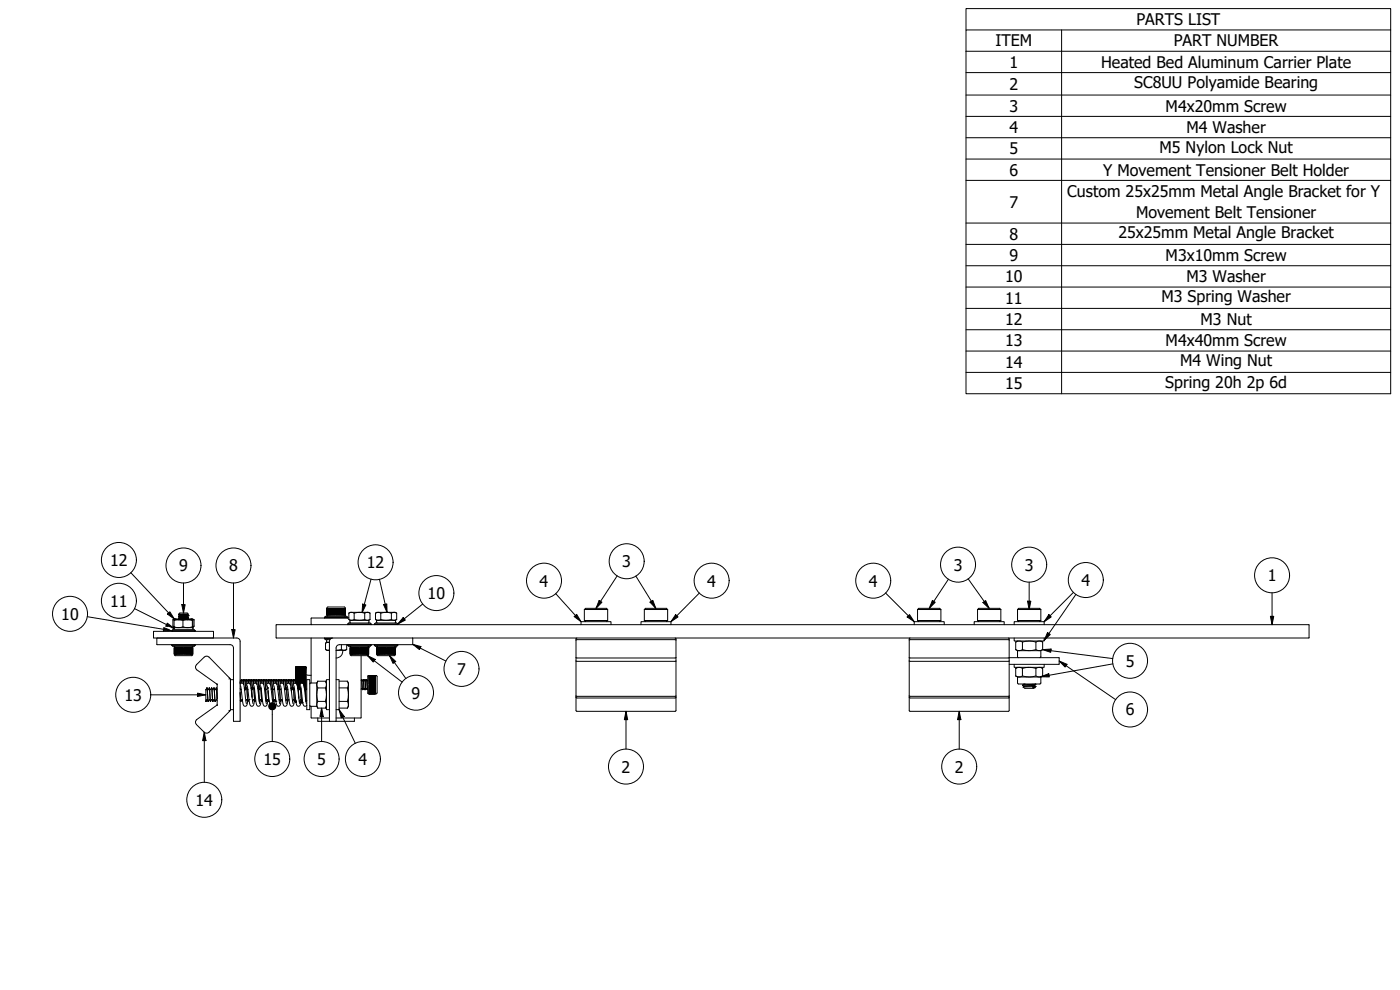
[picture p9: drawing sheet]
<svg xmlns="http://www.w3.org/2000/svg" width="420mm" height="297mm" viewBox="0 0 420 297" stroke-linecap="round" stroke-linejoin="round" font-family="sans-serif">
<!-- layer: Visible (ISO) -->
<g fill="none" stroke="#000" stroke-width=".3">
<path d="M51.6 193.6h7M51.6 193.5h7M51.6 193.6l.3 .3h6.4l.3-.3M51.6 189.2v.2M51.6 193.5v.1M51.6 189.2h7M51.6 189.4h7M51.6 189.2l.3-.3h6.4l.3 .3M51.6 189.4h.1M51.6 193.4v.1M51.9 187.9l.3 .1M51.9 186v1.9"/>
<path d="M51.9 187.9l.3 .2M52.2 188.5v.4M52.2 188.1l.1 .2M52.2 188.1a3.7 3.7 0 0 0 2.7 0M52.2 186.2v1.9M52.3 188.2l-.1 .3M52.3 185.9l-.1 .3M52.3 188.3h.1M52.3 196.2l.3 .5h4.9l.3-.5M52.3 188.3h5.5M52.3 185.9h4M52.3 185.9h.1"/>
<path d="M52.3 194.3v1.9zM52.3 194.3l.1 1.9zM52.4 194.3v1.9zM52.4 188.3l-.2 .2M52.4 194.3l.1 1.9zM52.5 194.3v1.9zM52.5 193.9l-.2 .2v2.1M52.6 194.3v1.9zM52.6 194.3l.1 1.9zM52.7 194.3v1.9M52.7 194.3l.1 1.9zM52.8 194.3v1.9"/>
<path d="M52.8 194.3l.1 1.9zM52.9 194.3v1.9M52.9 194.3l.1 1.9zM53 194.3v1.9M53 194.3l.1 1.9zM53.1 194.3v1.9M53.1 194.3l.1 1.9zM53.2 194.3v1.9M53.3 194.3l.1 1.9zM53.3 194.3v1.9M53.4 185.9l-.7-.2-.8 .3M53.4 194.3l.1 1.9z"/>
<path d="M53.4 194.3v1.9M53.6 194.3v1.9zM53.6 185.9l-1.4 .3M53.6 185.9l1.3 .3M53.6 194.3v1.9M53.6 185.9h.1M53.6 185.4v.1M53.7 194.3l.1 1.9zM53.7 194.3v1.9M53.8 185.9h.1M53.8 184.3l-.2 .1M53.9 194.3v1.9z"/>
<path d="M53.9 194.3v1.9M53.9 184.7v.1M53.9 185.2v.1M53.9 185.7v.1M53.9 185.7h-1.6l-.4 .3M53.9 184.7l-.3 .2M53.9 185.8l-.3 .1M54 183.9h2.2l.3 .4h-2.9zM54 185.7h.1M54 194.3l.1 1.9zM54 194.3v1.9M54.2 194.3l.1 1.9z"/>
<path d="M54.2 194.3v1.9M54.3 194.3l.1 1.9zM54.4 194.3v1.9M54.5 194.3l.1 1.9zM54.5 194.3v1.9M54.7 194.3l.1 1.9zM54.7 194.3v1.9M54.8 194.3l.1 1.9zM54.8 194.3v1.9M54.9 188.1a4.2 4.2 0 0 0 2.8 0M54.9 186.2v1.9M55 194.3l.1 1.9z"/>
<path d="M55.2 194.3l.1 1.9zM55.3 184.3l-1.7 .2M55.3 194.3v1.9M55.4 194.3l.1 1.9zM55.5 194.3v1.9M55.5 194.3l.1 1.9zM55.6 194.3v1.9M55.7 185.8h.1M55.7 194.3l.1 1.9zM55.8 194.3v1.9M55.9 194.3l.1 1.9zM55.9 194.3v1.9"/>
<path d="M56 185.8h.1M56 194.3l.1 1.9zM56.1 194.3v1.9M56.2 194.3l.1 1.9zM56.2 184.4l-2.3 .3M56.2 185.4l-2.3 .3M56.2 184.9l-2.3 .3M56.2 185.9h.1M56.2 184.3l-2.6 .2 .3 .2M56.2 184.5h.1M56.2 185.4l-2.3 .4M56.2 185l-2.3 .3"/>
<path d="M56.2 184.5l-2.3 .2M56.2 184.4v.1M56.2 184.9v.1M56.2 184.5l.3 .2M56.2 185l.3 .2M56.2 185.5l.3 .2M56.3 194.3v1.9M56.3 185.9h.2M56.3 185.9l1.4 .3 .1-.3M56.3 185.9l-1.4 .3M56.3 185.9h1.5M56.4 194.3v1.9z"/>
<path d="M56.4 194.3v1.9M56.5 184.3l-.3 .1M56.5 194.3l.1 1.9zM56.5 185.7l-.3 .2M56.5 184.7h.1M56.5 185.2h.1M56.5 185.7h.1M56.5 184.7l-.3 .2M56.5 185.2l-.3 .2M56.5 185.7l-2.5 .2M56.5 185.2l-2.9 .3 .3 .2M56.5 184.7l-2.9 .3 .3 .2"/>
<path d="M56.5 184.7l-2.9 .3M56.5 185.2l-2.9 .2 .3-.1M56.5 185.7l-2.9 .2M56.5 185.7h1.3l.4 .3M56.6 194.3v1.9M56.6 194.3l.1 1.9zM56.7 194.3v1.9M56.7 185.9l.8-.2 .7 .3M56.8 194.3l.1 1.9zM56.8 194.3v1.9M56.9 194.3l.1 1.9zM57 194.3v1.9"/>
<path d="M57 194.3l.1 1.9zM57.1 194.3v1.9M57.2 194.3v1.9zM57.2 194.3v1.9M57.3 194.3v1.9zM57.3 194.3v1.9M57.4 194.3v1.9zM57.4 194.3v1.9M57.5 194.3v1.9zM57.5 194.3v1.9M57.5 194.3l.1 1.9zM57.6 194.3v1.9z"/>
<path d="M57.6 193.9l.2 .4M57.7 194.3v1.9zM57.7 188.3l.2 .2M57.7 188.1l.1 .2 .1-.2M57.7 186.2v1.9M57.8 194.3v1.9zM57.8 194.3v1.9M57.8 185.9l.1 2.2M57.8 194.3h.1M57.8 185.9h.1M57.8 188.3h.1M57.9 188.2v.7"/>
<path d="M58.2 186v1.9M58.2 187.9l-.3 .1M58.2 187.9l-.3 .2M58.5 193.4l.1 .1M58.6 189.2v.2M58.6 193.5v.1M58.6 189.4h-.1M64 191.4v-2l-17.9 .1 .1 1.9h24.9a1 1 0 0 1 1 1l-.1 24-1.9-.1v-21.9a1 1 0 0 0-1-1h-21.9v-2M82.9 187.5v3.8M82.9 187.5h310l-.1 3.9-309.9-.1M93.4 191.4v13.5M93.4 187.3l.1 .1"/>
<path d="M97.4 185.2h7M97.4 185.2l.3-.3h6.4l.3 .3M97.4 185.2v.2M97.4 185.4h.1M97.4 191.6h1.9M97.4 191.5h2.2M97.4 191.4l.3 .5h1.3M97.7 194.9l1.2 .2M97.7 194.9l.4 .2h.8M97.7 193v1.9M98.1 182.6v2.1l.2 .2M98.1 182.6l.3-.5h4.9l.3 .5"/>
<path d="M98.1 182.6v1.9zM98.2 182.6v1.9zM98.2 191.9l-.2 .2 .2 .6M98.2 182.6l.1 1.9zM98.3 182.6v1.9zM98.4 182.6v1.9zM98.4 182.6l.1 1.9zM98.5 182.6v1.9M98.5 182.6l.1 1.9zM98.6 182.6v1.9M98.6 182.6l.1 1.9zM98.7 182.6v1.9"/>
<path d="M98.7 182.6l.1 1.9zM98.8 182.6v1.9M98.8 182.6l.1 1.9zM98.9 192.8l-1.2 .2M98.9 182.6v1.9M98.9 192.7h-.8l-.4 .3M98.9 182.6l.1 1.9zM99 182.6v1.9M99.1 182.6l.1 1.9zM99.1 182.6v1.9M99.2 182.6l.1 1.9zM99.2 182.6v1.9"/>
<path d="M99.4 182.6v1.9zM99.4 182.6v1.9M99.5 182.6l.1 1.9zM99.5 182.6v1.9M99.7 182.6v1.9zM99.7 182.6v1.9M99.8 182.6l.1 1.9zM99.8 182.6v1.9M99.9 191.4a1 1 0 0 0-1 1l.1 24M100 182.6l.1 1.9zM100 182.6v1.9M100.1 182.6l.1 1.9z"/>
<path d="M100.2 182.6v1.9M100.3 182.6l.1 1.9zM100.3 182.6v1.9M100.5 182.6l.1 1.9zM100.5 182.6v1.9M100.6 182.6l.1 1.9zM100.7 182.6v1.9M100.8 182.6l.1 1.9zM101 182.6l.1 1.9zM101.1 182.6v1.9M101.2 182.6l.1 1.9zM101.3 182.6v1.9"/>
<path d="M101.3 182.6l.1 1.9zM101.4 182.6v1.9M101.5 182.6l.1 1.9zM101.6 182.6v1.9M101.7 182.6l.1 1.9zM101.8 182.6v1.9M101.8 182.6l.1 1.9zM101.9 182.6v1.9M102 182.6l.1 1.9zM102.1 182.6v1.9M102.2 182.6v1.9zM102.2 182.6v1.9"/>
<path d="M102.3 182.6l.1 1.9zM102.4 182.6v1.9M102.4 182.6l.1 1.9zM102.5 194.9a1.39 1.39 0 0 0 1.5 0M102.5 194.9l-1.6 .2h2.7l.4-.2M102.5 193.4v1.5M102.5 182.6v1.9M102.6 182.6l.1 1.9zM102.6 182.6v1.9M102.7 182.6l.1 1.9zM102.8 182.6v1.9M102.8 182.6l.1 1.9z"/>
<path d="M102.8 195.1a2 2 0 0 1-1.9 2.3M102.9 182.6v1.9M103 182.6v1.9zM103 182.6v1.9M103.1 182.6v1.9zM103.1 182.6v1.9M103.2 182.6v1.9zM103.2 182.6v1.9M103.3 182.6v1.9zM103.3 182.6v1.9M103.3 182.6l.1 1.9zM103.4 182.6v1.9z"/>
<path d="M103.5 182.6v1.9zM103.6 182.6v1.9zM103.6 182.6v2.1l-.2 .2M104 193.4v1.5M104.4 185.2l-.1 .2M104.4 187.2v.2M104.4 193.5v.1M104.4 193.6h7M104.4 193.5h7M104.4 193.6l.3 .3h6.4l.3-.3M104.4 187.2h7M104.4 187.4h7"/>
<path d="M104.4 187.2l.3-.3h6.4l.3 .3M104.4 187.4h.1M104.4 193.4v.1M104.7 185.4h-11.2l-.1 2M104.7 185.9l.8 .2M104.7 184a1.42 1.42 0 0 1 1.6 0M104.7 184v1.9M105.1 196.2l.3 .5h4.9l.3-.5M105.1 194.3v1.9zM105.2 194.3v1.9zM105.2 186.1l-.2 .2 .2 .6M105.2 194.3l.1 1.9z"/>
<path d="M105.3 194.3v1.9zM105.3 193.9l-.2 .2v2.1M105.4 194.3v1.9zM105.4 194.3l.1 1.9zM105.5 194.3v1.9M105.5 194.3l.1 1.9zM105.6 194.3v1.9M105.6 194.3l.1 1.9zM105.7 194.3v1.9M105.7 194.3l.1 1.9zM105.8 194.3v1.9M105.8 194.3l.1 1.9z"/>
<path d="M105.9 194.3v1.9M105.9 194.3l.1 1.9zM106 194.3v1.9M106.1 194.3l.1 1.9zM106.1 194.3v1.9M106.2 194.3l.1 1.9zM106.2 194.3v1.9M106.3 185.9l-.8 .2M106.3 184a5.3 5.3 0 0 1 3.2 0M106.3 185.9a5.3 5.3 0 0 0 3.2 0M106.3 184v1.9M106.4 194.3v1.9z"/>
<path d="M106.4 194.3v1.9M106.5 194.3l.1 1.9zM106.5 194.3v1.9M106.7 194.3v1.9zM106.7 194.3v1.9M106.8 194.3l.1 1.9zM106.8 194.3v1.9M107 194.3l.1 1.9zM107 194.3v1.9M107.1 194.3l.1 1.9zM107.2 194.3v1.9M107.3 194.3l.1 1.9z"/>
<path d="M107.3 194.3v1.9M107.5 194.3l.1 1.9zM107.5 194.3v1.9M107.6 194.3l.1 1.9zM107.6 194.3v1.9M107.8 194.3l.1 1.9zM108 194.3l.1 1.9zM108.1 194.3v1.9M108.2 194.3l.1 1.9zM108.3 194.3v1.9M108.3 194.3l.1 1.9zM108.4 196.7v18.6l-7.5 .1"/>
<path d="M108.4 194.3v1.9M108.5 194.3l.1 1.9zM108.6 194.3v1.9M108.7 194.3l.1 1.9zM108.7 194.3v1.9M108.8 194.3l.1 1.9zM108.9 194.3v1.9M109 194.3l.1 1.9zM109.1 194.3v1.9M109.2 194.3v1.9zM109.2 194.3v1.9M109.3 194.3l.1 1.9z"/>
<path d="M109.4 194.3v1.9M109.4 194.3l.1 1.9zM109.5 185.9a1.42 1.42 0 0 0 1.5 0M109.5 184v1.9M109.5 194.3v1.9M109.6 194.3l.1 1.9zM109.6 194.3v1.9M109.7 194.3l.1 1.9zM109.8 194.3v1.9M109.8 194.3l.1 1.9zM109.9 194.3v1.9M110 194.3v1.9z"/>
<path d="M110 194.3v1.9M110.1 194.3v1.9zM110.1 194.3v1.9M110.2 194.3v1.9zM110.2 194.3v1.9M110.3 183.7l.7 .3M110.3 183.7l-.8 .3M110.3 183.7h-5.2l-.4 .3M110.3 194.3v1.9zM110.3 194.3v1.9M110.3 194.3l.1 1.9zM110.4 194.3v1.9z"/>
<path d="M110.4 193.9l.2 .4M110.5 194.3v1.9zM110.5 186.1l.2 .6-.2 .2M110.6 194.3v1.9zM110.6 194.3h.1M110.6 194.3v1.9M111 185.9l-.4 .2h-5.1M111 184v1.9M111.3 193.4l.1 .1M111.4 187.2v.2M111.4 193.5v.1M111.4 187.4h-.1"/>
<path d="M112.4 193.6h7M112.4 193.5h7M112.4 193.6l.3 .3h6.4l.3-.3M112.4 187.2v.2M112.4 193.5v.1M112.4 187.2h7M112.4 187.4h7M112.4 187.2l.3-.3h6.4l.3 .3M112.4 187.4h.1M112.4 193.4v.1M112.7 185.9l.8 .2M112.7 184a1.42 1.42 0 0 1 1.6 0"/>
<path d="M112.7 184v1.9M113.1 196.2l.3 .5h4.9l.3-.5M113.1 194.3v1.9zM113.2 194.3v1.9zM113.2 186.1l-.2 .2 .2 .6M113.2 194.3l.1 1.9zM113.3 194.3v1.9zM113.3 193.9l-.2 .2v2.1M113.4 194.3v1.9zM113.4 194.3l.1 1.9zM113.5 194.3v1.9M113.5 194.3l.1 1.9z"/>
<path d="M113.6 194.3v1.9M113.6 194.3l.1 1.9zM113.7 194.3v1.9M113.7 194.3l.1 1.9zM113.8 194.3v1.9M113.8 194.3l.1 1.9zM113.9 194.3v1.9M114 194.3v1.9zM114 194.3v1.9M114.1 194.3l.1 1.9zM114.1 194.3v1.9M114.2 194.3l.1 1.9z"/>
<path d="M114.2 194.3v1.9M114.3 185.9l-.8 .2M114.3 184a5.3 5.3 0 0 1 3.2 0M114.3 185.9a5.3 5.3 0 0 0 3.2 0M114.3 184v1.9M114.4 194.3v1.9zM114.4 194.3v1.9M114.5 194.3l.1 1.9zM114.5 194.3v1.9M114.7 194.3v1.9zM114.7 194.3v1.9M114.8 194.3l.1 1.9z"/>
<path d="M114.8 194.3v1.9M115 194.3l.1 1.9zM115 194.3v1.9M115.1 194.3l.1 1.9zM115.2 194.3v1.9M115.3 194.3l.1 1.9zM115.3 194.3v1.9M115.5 194.3l.1 1.9zM115.5 194.3v1.9M115.6 194.3l.1 1.9zM115.6 194.3v1.9M115.8 194.3l.1 1.9z"/>
<path d="M116 194.3l.1 1.9zM116.1 194.3v1.9M116.2 194.3l.1 1.9zM116.3 194.3v1.9M116.3 194.3l.1 1.9zM116.4 194.3v1.9M116.5 194.3l.1 1.9zM116.6 194.3v1.9M116.7 194.3l.1 1.9zM116.8 194.3v1.9M116.8 194.3l.1 1.9zM116.9 194.3v1.9"/>
<path d="M117 194.3l.1 1.9zM117.1 194.3v1.9M117.2 194.3v1.9zM117.2 194.3v1.9M117.3 194.3l.1 1.9zM117.4 194.3v1.9M117.4 194.3l.1 1.9zM117.5 185.9a1.42 1.42 0 0 0 1.5 0M117.5 184v1.9M117.5 194.3v1.9M117.6 194.3l.1 1.9zM117.6 194.3v1.9"/>
<path d="M117.7 194.3l.1 1.9zM117.8 194.3v1.9M117.8 194.3l.1 1.9zM117.9 194.3v1.9M118 194.3v1.9zM118 194.3v1.9M118.1 194.3v1.9zM118.1 194.3v1.9M118.2 194.3v1.9zM118.2 194.3v1.9M118.3 194.3v1.9zM118.3 183.7l.7 .3"/>
<path d="M118.3 183.7l-.8 .3M118.3 183.7h-5.2l-.4 .3M118.3 194.3v1.9M118.3 194.3l.1 1.9zM118.4 194.3v1.9zM118.4 193.9l.2 .4M118.5 194.3v1.9zM118.5 186.1l.2 .6-.2 .2M118.6 194.3v1.9zM118.6 194.3h.1M118.6 194.3v1.9M119 185.9l-.4 .2h-5.1"/>
<path d="M119 184v1.9M119.3 193.4l.1 .1M119.4 187.2v.2M119.4 193.5v.1M119.4 187.4h-.1M123.8 191.4v2h-21.9a1 1 0 0 0-1 1l-.1 22M172.9 192h30M172.9 197.3h30M172.9 198.3h30M173.1 191.4l-.2 .3v21.7h29.7l.3-.2v-21.5l-.3-.3M174.4 187.4v-.9h9v.9M175.4 186.2h7"/>
<path d="M175.4 182.9l.3-.4h6.3l.4 .4M175.4 182.9h7M175.4 186.2l.3 .3M175.4 182.9v3.3M182.4 186.2l-.4 .3M182.4 182.9v3.3M192.4 187.4v-.9h9v.9M193.4 186.2h7M193.4 182.9l.3-.4h6.3l.4 .4M193.4 182.9h7M193.4 186.2l.3 .3M193.4 182.9v3.3"/>
<path d="M200.4 186.2l-.4 .3M200.4 182.9v3.3M272.9 192h30M272.9 197.3l45 .1-.1 1.9h-14.9M272.9 198.3h30M273.1 191.4l-.2 .3v21.7h29.7l.3-.2v-21.5l-.3-.3M274.4 187.4v-.9h9v.9M275.4 186.2h7M275.4 182.9l.3-.4h6.3l.4 .4M275.4 182.9h7M275.4 186.2l.3 .3M275.4 182.9v3.3"/>
<path d="M282.4 186.2l-.4 .3M282.4 182.9v3.3M292.4 187.4v-.9h9v.9M293.4 186.2h7M293.4 182.9l.3-.4h6.3l.4 .4M293.4 182.9h7M293.4 186.2l.3 .3M293.4 182.9v3.3M300.4 186.2l-.4 .3M300.4 182.9v3.3M304.4 187.4v-.9h9v.9M304.4 199.3v.9h9v-.9"/>
<path d="M304.4 191.4v.9h9v-.9M304.8 194.9l1 .3M304.8 194.9l.6 .3v1.8l.3 .3M304.8 192.6v2.3M305.4 186.2h7M305.4 182.9l.3-.4h6.3l.4 .4M305.4 182.9h7M305.4 186.2l.3 .3M305.4 182.9v3.3M305.4 195.2h.4M305.4 192.3l-.6 .3M305.8 195.2h6.6"/>
<path d="M305.8 192.3l-1 .3M305.9 195.2l.9-.3 2 .3M305.9 192.3l.9 .3M306.8 192.6v2.3M308.8 192.3l-2 .3M309 195.2l1.9-.3 1 .3M309 192.3l1.9 .3M310.9 192.6v2.3M311.9 192.3l-1 .3M311.9 192.3l1 .3M312.4 195.2v1.8l-.3 .3M312.4 186.2l-.4 .3"/>
<path d="M312.4 182.9v3.3M312.4 192.3l.5 .3M312.9 194.9l-1 .3M312.9 192.6v2.3M312.9 194.9l-.5 .3M61.8 206.9v3.5M61.8 206.9h.1M61.8 210.4h.1M61.8 210.4l.3-.5 .4 .5M62.1 206.4l.4 4M62.1 206.4h.1M62.1 206.4l-.3 .5"/>
<path d="M62.1 206.4l.4 .5M62.5 210.4h.1M62.5 206.9h.1M62.8 209.9l-.3 .5M62.8 206.4l.4 4M62.8 206.4h.1M62.8 206.4l-.3 .5M62.8 209.9h.1M62.8 209.9l.4 .5M62.8 206.4l.4 .5 .3-.5M63.2 210.4h.1M63.5 206.4l.4 4"/>
<path d="M63.5 206.4h.1M63.5 209.9l-.3 .5M63.5 209.9h.1M63.5 206.4l.3 .5M63.6 209.9l.3 .5M63.8 206.9h.1M63.9 210.4h.1M63.9 210.4l.3-.5 .4 .5M64.2 206.4l.4 4M64.2 206.4l-.3 .5M64.2 206.4h.1M64.2 206.4l.4 .5"/>
<path d="M64.6 210.4h.1M64.6 206.9h.1M64.9 209.9l-.3 .5M64.9 206.4l.3 3.3M64.9 206.4h.1M64.9 206.4l-.3 .5M64.9 209.9h.1M64.9 209.9l.3 .4M64.9 206.4l.3 3.2M64.9 206.4l.3 .4M65.2 211.5l-6.2 4.4a1 1 0 0 0-.1 1.5l2.4 2.3 1 .3 6.7-6.7-.3-.2M65.2 211.5h.1"/>
<path d="M65.2 205.3v6.2M65.2 205.3h.1M65.2 211.5l.1 .1M69 203.6v9.7M69 203.6l-6.7-6.7-1 .2-2.4 2.3a1.01 1.01 0 0 0 .2 1.6l6.2 4.3M69 203.6l-.3 .1M70.1 203.9h-.9v9h.9M72.1 204.5v.7v-.6M72.1 207.9l.2 2.5M72.1 207.7l.2 2.7M72.1 205.2l.5-.3a3.7 3.7 0 0 1 .9 3.1l.4 3.1M72.1 204l.1 .3"/>
<path d="M72.1 206.6l.1 .3M72.1 210.1l.2 .3M72.2 205.7l.7 5.2a.78 .78 0 0 0 1 .9l.4-1.4M72.2 204.3h.1M72.2 206.9h.1M72.3 210.4h.1M72.4 206.8l-.1 .1M72.4 204l-.1 .3M72.5 203.9l.1 1M72.5 203.9h.1M72.5 203.9l.2 .4M72.8 210.1l-.2-.2-.3 .5"/>
<path d="M72.8 204.3h-.1M73 203.9l.1 1.4M73 203.9h.1M73 203.9l-.2 .4M73 203.9l.1 1.5M73 203.9l.2 .4M73.2 204.3h.1M73.3 206.4l.1 .6M73.4 206.5v.7M73.4 206.5l.3 .4M73.5 206.6h.1M73.5 203.9l.2 3"/>
<path d="M73.5 203.9l-.3 .4M73.5 203.9h.1M73.5 206.6l.2 .3M73.5 204l.2 .3M73.7 206.9h.1M73.7 204.3h.1M73.7 206.9l.3-1.5a.57 .57 0 0 1 .6-.5 .57 .57 0 0 1 .5 .5l.8 5.7M73.9 204l-.1 .3M74 203.9l.1 1.3M74 203.9h.1M74 203.9l.2 .4M74 206.4l.4 4"/>
<path d="M74 206.4h.1M74 206.4l-.3 .5M74 209.9l-.2 .4M74 209.9h.1M74 206.4l.3 .5M74.1 209.9l.3 .5M74.2 205.7l.3 1.9a8.6 8.6 0 0 0 .9 4.3 .81 .81 0 0 0 .9-1.1l.1-.5M74.3 204.3h-.1M74.3 206.9h.1M74.4 210.4h.1M74.4 206.9h.1M74.5 203.9l.1 1"/>
<path d="M74.5 203.9h.1M74.5 203.9l-.2 .4M74.5 203.9l.2 .4M74.7 209.9l-.3 .5M74.7 204.3h.1M74.7 209.9h.1M75 203.9l.1 1.4zM75 203.9h.1M75 203.9l-.2 .4M75.1 204l.1 .3M75.2 204.3h.1M75.4 206.5h-.1"/>
<path d="M75.4 206.4l.2 2.7M75.4 206.4h.1M75.4 206.4v.1M75.4 206.4l.3 2.9M75.4 206.4l.3 .5M75.4 204l-.1 .3M75.5 203.9l.2 3M75.5 203.9h.1M75.5 203.9l.3 .4M75.7 206.9l.1-.6a1.01 1.01 0 0 1 1.1-1.3 19.2 19.2 0 0 1 1 5.9v.2M75.8 204.3h.1M76 203.9l.1 1.3"/>
<path d="M76 203.9h.1M76 203.9l-.2 .4M76 203.9l.2 .4M76.1 206.4l.4 4M76.1 206.4h.1M76.1 206.4l-.4 .5M76.1 209.9l-.3 .5M76.1 209.9h.1M76.1 206.4l.3 .4M76.2 209.9l.3 .5M76.2 205.7l.7 5.3a.72 .72 0 0 0 .9 .9l.3-.4 .3-1.4M76.2 204.3h.1"/>
<path d="M76.5 210.4h.1M76.5 203.9l.1 1M76.5 203.9h.1M76.5 203.9l-.2 .4M76.5 204l.2 .3M76.7 204.3h.1M76.7 210l-.2 .4M77 204l-.2 .3M77 203.9l.1 1.5M77 203.9h.1M77 203.9l.3 .4M77.3 204.3h.1"/>
<path d="M77.5 203.9l.2 2.7M77.5 203.9h.1M77.5 203.9l-.2 .4M77.5 203.9l.2 2.8M77.5 203.9l.2 .4M77.5 206.4l.4 4M77.5 206.4h.1M77.5 206.4l-.1 .3M77.5 206.4l.3 .5M77.7 204.3h.1M77.8 206.8l.1-1.1a.66 .66 0 0 1 .3-.6 .66 .66 0 0 1 .7 0l.4 1.2 .6 4.8M77.8 210.3l.1 .1"/>
<path d="M77.8 206.9h.1M77.9 210.4h.1M78 203.9l.1 1.3M78 203.9h.1M78 203.9l-.2 .4M78.1 204l.1 .3M78.2 205.7l.3 2a9.2 9.2 0 0 0 .8 4.1 .92 .92 0 0 0 1-1.2l.1-.6M78.2 204.3h.1M78.2 206.4l.4 4M78.2 206.4h.1M78.2 206.4l-.3 .5M78.2 209.9l-.3 .5"/>
<path d="M78.2 209.9h.1M78.2 206.4l.2 .2M78.3 209.9l.2 .5M78.5 204l-.2 .3M78.5 203.9l.1 1M78.5 203.9h.1M78.5 203.9l.3 .4M78.5 210.4h.1M78.6 210.4h.1M78.8 210.2l-.2 .2M78.8 204.3h.1M79 203.9l.1 1.5z"/>
<path d="M79 203.9h.1M79 203.9l-.2 .4M79 203.9l.2 .4M79.2 204.3h.1M79.5 203.9l.2 2.5M79.5 203.9l-.2 .4M79.5 206.6h.1M79.5 203.9h.1M79.6 204l.1 .3M79.6 206.4l.4 4M79.6 206.4h.1M79.6 206.4l-.2 .3 .1-.1"/>
<path d="M79.6 206.4l.1 .1M79.7 206.5l.2 .4M79.7 204.3h.1M79.8 210.1l.2 .3M79.8 206.6l.1-1a.65 .65 0 0 1 .9-.6 8.3 8.3 0 0 1 .9 4.2l.2 1.9M79.9 206.9h.1M80 204l-.2 .3M80 210.4h.1M80 203.9l.1 1.3M80 203.9h.1M80 203.9l.3 .4M80.2 205.7l.3 2a8.5 8.5 0 0 0 .8 4.1l.3 .1a1.28 1.28 0 0 0 .7-1.3l.1-.7"/>
<path d="M80.3 204.3h.1M80.3 206.4h.1M80.3 206.4l-.3 .5M80.3 209.9l-.3 .5M80.3 209.9h.1M80.4 209.9l.3 .5M80.4 207.2l.3 3.2M80.5 207.4l.2 3M80.5 203.9l.1 1M80.5 203.9h.1M80.5 203.9l-.2 .4M80.5 203.9l.2 .4"/>
<path d="M80.7 210.4h.1M80.7 204.3h.1M80.8 210.3l-.1 .1M81 203.9l.1 1.5M81 203.9h.1M81 203.9l-.2 .4M81.1 204l.1 .3M81.2 204.3h.1M81.4 206.9h.1M81.5 204l-.2 .3M81.5 206.6l-.1 .1M81.5 203.9l.2 2.5"/>
<path d="M81.5 203.9h.1M81.5 206.6h.1M81.5 203.9l.3 .4M81.7 206.5l-.3 .4M81.7 206.4l.4 4M81.7 206.4h.1M81.7 209.9h.1M81.7 206.4v.1M81.7 209.9l.4 .5M81.7 206.4l.1 .1M81.8 204.3h.1M81.8 206.5l.1-.6a.77 .77 0 0 1 1-.9 12.2 12.2 0 0 1 .8 5l.2 1.1"/>
<path d="M81.8 206.5l.2 .4M82 203.9l.1 1.3M82 203.9h.1M82 203.9l-.2 .4M82 203.9l.2 .4M82 206.9h.1M82.1 210.4h.1M82.2 205.7l.7 5.3a.75 .75 0 0 0 .9 .9l.3-.3 .3-1.4M82.2 204.3h.1M82.3 206.5l-.2 .4M82.4 209.9l-.3 .5M82.4 209.9h.1"/>
<path d="M82.5 209.9l.3 .5M82.5 203.9l.1 1M82.5 203.9h.1M82.5 203.9l-.2 .4M82.6 204l.1 .3M82.7 209.2l.1 1.2M82.7 209.5l.1 .9M82.7 204.3h.1M82.8 210.4h.1M83 204l-.2 .3M83 203.9l.1 1.5M83 203.9h.1"/>
<path d="M83 203.9l.3 .4M83.3 204.3h.1M83.5 206.6v.3M83.5 203.9l.2 2.7M83.5 203.9h.1M83.5 203.9l-.2 .4M83.5 206.6h.1M83.5 203.9l.2 .4M83.5 206.9h.1M83.5 206.6l.1 .1M83.7 204.3h.1M83.8 206.4l.1-.5a.77 .77 0 0 1 1-.9l.4 .9 .6 5.2"/>
<path d="M83.8 209.9v.1M83.8 206.4l.4 4M83.8 206.4h.1M83.8 206.4l-.3 .5M83.8 209.9l.4 .5M83.8 209.9h.1M83.8 206.4l.3 .5M84 203.9l.1 1.3M84 203.9h.1M84 203.9l-.2 .4M84.1 204l.1 .3M84.1 206.9h.1"/>
<path d="M84.2 210.4h.1M84.2 205.7l.3 1.9a10.5 10.5 0 0 0 .8 4.2l.3 .1a1.16 1.16 0 0 0 .7-1.5M84.2 204.3h.1M84.4 206.7l-.2 .2M84.5 204l-.2 .3M84.5 203.9l.1 1M84.5 203.9h.1M84.5 203.9l.3 .4M84.5 209.9h.1M84.5 209.9l-.3 .5M84.6 209.9l.2 .4M84.8 204.3h.1"/>
<path d="M85 203.9l.1 1.5M85 203.9h.1M85 203.9l-.2 .4M85 203.9l.2 .4M85.2 204.3h.1M85.4 206.6l.2 .3M85.5 203.9l.2 2.9M85.5 203.9l-.2 .4M85.5 203.9h.1M85.5 206.6l-.1 .1M85.5 206.6h.1M85.5 206.6l.2 .2"/>
<path d="M85.6 204l.1 .3M85.6 206.9h.1M85.7 204.3h.1M85.8 206.7l.1-1.1a.64 .64 0 0 1 .4-.6 .64 .64 0 0 1 .7 .1l.3 1.2 .6 4.8M85.9 209.9l-.1 .3M85.9 206.4l.4 4M85.9 206.4h.1M85.9 206.4l-.3 .5M85.9 209.9l.4 .5M85.9 209.9h.1M85.9 206.4l.4 .5M86 204l-.2 .3"/>
<path d="M86 203.9l.1 1.3M86 203.9h.1M86 203.9l.3 .4M86.2 205.7l.3 1.9a10.5 10.5 0 0 0 .8 4.2l.3 .1a1.17 1.17 0 0 0 .7-1.5M86.3 206.9h.1M86.3 210.4h.1M86.3 204.3h.1M86.4 210.4h-.1M86.4 206.8l-.1 .1M86.5 203.9l.1 1M86.5 203.9h.1M86.5 203.9l-.2 .4"/>
<path d="M86.5 203.9l.2 .4M86.6 209.9l-.2 .5M86.6 209.9h.1M86.7 209.9l.1 .1M86.7 204.3h.1M87 203.9l.1 1.5M87 203.9h.1M87 203.9l-.2 .4M87.1 204l.1 .3M87.2 204.3h.1M87.3 206.4l.2 .9M87.3 206.4h.1"/>
<path d="M87.3 206.4l.2 1.1M87.3 206.4l.4 .5M87.5 204l-.2 .3M87.5 206.6h.1M87.5 203.9l.2 3zM87.5 203.9h.1M87.5 206.6l.2 .3M87.5 203.9l.3 .4M87.7 206.9h.1M87.7 206.9l.1-.6a1.03 1.03 0 0 1 1.1-1.3 18.4 18.4 0 0 1 1 5.9v.2M87.8 204.3h.1M88 203.9l.1 1.3"/>
<path d="M88 203.9h.1M88 203.9l-.2 .4M88 203.9l.2 .4M88 206.4l.4 4M88 206.4h.1M88 206.4l-.3 .5M88 209.9h.1M88 209.9l-.2 .4M88.1 206.4l.3 4M88.1 206.4l.3 .5M88.1 209.9l.2 .5M88.2 205.7l.3 1.9a8.3 8.3 0 0 0 .9 4.3 .82 .82 0 0 0 .9-1.1l.1-.5"/>
<path d="M88.2 204.3h.1M88.3 210.4h.1M88.4 210.4h.1M88.4 206.9h.1M88.5 203.9l.1 1M88.5 203.9h.1M88.5 203.9l-.2 .4M88.6 204l.1 .3M88.7 204.3h.1M88.7 209.9l-.3 .5M88.8 210.6l.1 .2zM88.8 210.6l.1 .2"/>
<path d="M88.8 210.6v.1M88.8 210.5v.2zM88.8 210.4h.1M88.8 210.1v.1M88.8 203.2h3M88.8 203.8h3M88.8 210.6v.2M88.8 210.4v.1M88.8 202.9h3M88.8 203.5h3M88.8 204.1h3M88.8 204.4h3"/>
<path d="M88.8 204.8h3M88.8 210.2v.2M88.8 210.5v-.1v.2M88.8 204.7l3 .1-2.8 .1zM88.8 204.3l3 .1-2.8 .1zM88.8 204h2.8l.2 .1-2.8 .1zM88.8 203.7l2.8-.1 .2 .2-2.8 .1zM88.8 203.4l2.8-.1 .2 .2h-2.8zM88.8 203.1l2.8-.1 .2 .2zM88.8 202.8l2.8-.1 .2 .2zM88.8 202.5l2.8-.1 .2 .2h-3zM88.8 202.2l2.8-.1 .2 .3h-3z"/>
<path d="M88.8 201.9h2.8l.2 .2h-3zM88.8 201.7l2.8-.1 .2 .3h-3zM88.8 201.5l2.8-.1 .2 .2h-3zM88.8 201.2h2.8l.2 .2h-3zM88.8 201h2.8l.2 .2h-3zM88.8 200.9l2.8-.1 .2 .2h-3zM88.8 200.7l2.8-.1 .2 .3h-3zM88.8 200.5h2.8l.2 .2h-3zM89 200.3l-.2 .3h3l-.2-.3M89 200.3l-.2 .2 .2-.3h2.6l.2 .3-.2-.2M89 200.1l-.2 .2M89 200l-.2 .2 .2-.1"/>
<path d="M89 200l-.2 .2v4.8M89 200.3h2.6M89 200.1h2.6M89 200h2.6M89 205.1h1.2M89 205.2h1.1M89.1 205.3h.9M89.1 205.4h.9M89.2 205.5h.8M89.2 205.6h.7M89.2 205.8h.7M89.3 205.9h.6"/>
<path d="M89.3 206h.6M89.3 206.1h.6M89.3 206.2h.5M89.3 206.3h.5M89.3 206.4h.5M89.4 206.4l.3 3M89.4 206.4l-.1 .1M89.5 206.4l.2 3.2M89.5 206.4l.3 .5M89.6 206.6h.2M89.6 206.7h.2M89.7 206.7h.1"/>
<path d="M89.7 206.9h.1M89.7 206.9l.3-1.5a.57 .57 0 0 1 .6-.5 .57 .57 0 0 1 .5 .5l.8 5.7M89.8 206.9h.1M90.1 206.4l.4 4M90.1 206.4h.1M90.1 206.4l-.3 .5M90.1 209.9h.1M90.1 209.9l-.3 .5M90.2 206.4l.3 4M90.2 206.4l.2 .4M90.2 205.7l.4 3.2a3.6 3.6 0 0 0 .9 3l.6-.3M90.2 209.9l.2 .5"/>
<path d="M90.3 210.8h.6M90.3 210.7h.5M90.3 210.6h.5M90.3 210.5h.5M90.3 210.4h.5M90.3 210.4h.1M90.4 210.3h.1M90.4 205h-1.6M90.4 210.4h.1M90.6 210.4h.2M90.6 210.4h-.1M90.6 210.3h.2"/>
<path d="M90.6 210.2h.2M90.7 210.1h.1M90.7 210l-.1 .4M90.8 205l1 .1-.8 .1M90.9 210.8h-.6h.6M91 205.1h.8M91.1 205.3l.7 .1-.6 .1M91.1 205.4h.7M91.2 205.6l.6 .2-.5 .1M91.2 205.8h.6M91.3 206l.5 .1-.5 .1M91.3 206.1h.5"/>
<path d="M91.3 206.3l.5 .1M91.3 206.4h.5M91.4 206.6h.1M91.4 206.7h.1M91.5 206.4l.4 4M91.5 206.4l-.1 .3M91.6 206.4l.3 4M91.6 206.4l.3 .5M91.6 200.1l-2.8 .3M91.6 200.2l.2 .2zM91.6 200.1l.2 .2zM91.6 200l.2 .2-.2-.1"/>
<path d="M91.6 200l.2 .2zM91.6 200l.2 .2v6.2M91.7 206.6l.1-.2v.3M91.8 206.8h.1M91.8 210.3l.1 .1M91.8 202.5l1.6 .1M91.9 210.4h.1M91.9 206.9h.1M92.1 203.9h.9v9h-.9zM92.1 210.2l-.2 .2M92.1 206.7l-.2 .2M93 211.6l.3 .3h1.8"/>
<path d="M93.4 211.9v3.5h5.5M95.1 204.9v7M95.1 211.5l.3 1M95.1 205.4l.3 1-.3 1.9M95.1 208.5l.3 1.9-.3 1M95.1 204.9h-1.8l-.3 .3M95.1 211.9l.3 .6M95.4 215.4l.1 1h10.8l.1-1M95.4 204.4l-.3 1M95.4 212.5h2.3M95.4 204.4h2.3M95.4 206.4h2.3"/>
<path d="M95.4 210.4h2.3M95.4 204.4l-.3 .5M97.7 204.4l.3 1M97.7 206.4l.3 1.9M97.7 210.4l.3 1M97.7 204.4l.3 .5M98 205.4l-.3 1M98 208.5l-.3 1.9M98 211.5l-.3 1M98 211.9l-.3 .6M98.9 203.9h-.9v9h.9M100.9 203.9h.9v9h-.9"/>
<path d="M101.8 212.5h2.5M101.8 204.4h2.5M101.8 206.4h2.5M101.8 210.4h2.5M104.3 204.4l.3 .5v7l-.3 .6M104.3 210.4a1.79 1.79 0 0 1 0 2.1M104.3 206.4a6.7 6.7 0 0 1 0 4M104.3 204.4a1.79 1.79 0 0 1 0 2M108.5 204l-.1 .2M108.5 203.9l.3 3M108.5 203.9h.1M108.5 203.9v.1"/>
<path d="M108.5 206.6l-.1 .2M108.5 206.6h.1M108.5 203.9l.1 .1M108.6 206.6l.2 .3M108.6 204l.2 .3M108.8 204.3h.1M108.8 206.9h.1M109 204l-.2 .3M109 206.6l-.2 .3M109 203.9l.3 3M109 203.9h.1M109 206.6h.1"/>
<path d="M109 206.6l.2 .3M109 203.9l.3 .4M109.2 206.9h.1M109.3 206.9h.1M109.3 204.3h.1M109.5 203.9l.3 3M109.5 203.9l-.2 .4M109.5 203.9h.1M109.5 206.6l-.2 .3M109.5 206.6h.1M109.5 203.9l.3 .4M109.6 206.6l.1 .3"/>
<path d="M109.8 204.3h.1M109.8 206.9h.1M110 203.9l.3 3M110 203.9h.1M110 203.9l-.2 .4M110 206.6l-.2 .3M110 206.6h.1M110.1 206.6l.2 .3M110.1 204l.2 .3M110.3 204.3h.1M110.4 206.8l-.1 .1M110.4 204.2l-.1 .1"/>
<path d="M110.8 205.4l1.9 .1zM110.8 205.5l1.9 .1zM110.8 205.7l1.9 .1zM110.8 205.9l1.9 .1zM110.8 206.1l1.9 .1zM110.8 206.2l1.9 .1zM110.8 206.4l1.9 .1zM110.8 206.6h1.9zM110.8 206.7l1.9 .1zM110.8 206.9h1.9zM110.8 207l1.9 .1zM110.8 207.1l1.9 .1z"/>
<path d="M110.8 207.3h1.9zM110.8 207.4l1.9 .1zM110.8 207.5l1.9 .1zM110.8 207.6l1.9 .1zM110.8 207.7l1.9 .1zM110.8 207.8l1.9 .1zM110.8 207.9h1.9zM110.8 208h1.9zM110.8 208l1.9 .1zM110.8 208.1h1.9zM110.8 208.2h1.9zM110.8 202.7h1.9z"/>
<path d="M110.8 202.8h1.9zM110.8 202.9h1.9zM110.8 202.9l1.9 .1zM110.8 203h1.9zM110.8 203.1h1.9zM110.8 203.2h1.9zM110.8 203.3h1.9zM110.8 203.4l1.9 .1zM110.8 203.5l1.9 .1zM110.8 203.6l1.9 .1zM110.8 203.8l1.9 .1zM110.8 203.9l1.9 .1z"/>
<path d="M110.8 204.1h1.9zM110.8 204.2l1.9 .1zM110.8 204.4l1.9 .1zM110.8 204.5l1.9 .1zM110.8 204.7l1.9 .1zM110.8 204.9l1.9 .1zM110.8 205l1.9 .1zM110.8 205.2l1.9 .1zM110.8 206.3h1.9M110.8 205.2h1.9M110.8 203.1h1.9M110.8 204.4h1.9"/>
<path d="M110.8 204.9h1.9M110.8 205.6h1.9M110.8 205.8h1.9M110.8 206h1.9M110.8 206.1h1.9M110.8 206.5h1.9M110.8 206.6h1.9M110.8 206.8h1.9M110.8 206.9h1.9M110.8 207.1h1.9M110.8 207.2h1.9M110.8 207.3h1.9"/>
<path d="M110.8 207.4h1.9M110.8 207.5h1.9M110.8 207.6h1.9M110.8 207.7h1.9M110.8 207.8h1.9M110.8 203h1.9M110.8 203.2h1.9M110.8 203.3h1.9M110.8 203.4h1.9M110.8 203.5h1.9M110.8 203.7h1.9M110.8 203.8h1.9"/>
<path d="M110.8 203.9h1.9M110.8 204.1h1.9M110.8 204.2h1.9M110.8 204.5h1.9M110.8 204.7h1.9M110.8 205h1.9M112.7 202.7h.1M112.7 202.7h-2.1l-.2 .2v5.1l.4 .2M112.7 202.7l.5 .3-.1 5-2.3 .2M172.9 208.8h30M172.9 209.2l.2 .2h29.5l.3-.2M272.9 208.8h30"/>
<path d="M272.9 209.2l.2 .2h29.5l.3-.2M304.8 202.8l1 .3M304.8 202.8l.6 .3v1.8l.3 .3h6.5l.2-2.1M304.8 200.5v2.3M305.4 203.1h.4M305.4 200.2l-.6 .3M305.8 203.1h6.6M305.8 200.2l-1 .3M305.9 203.1l.9-.3 2 .3M305.9 200.2l.9 .3M306.8 200.5v2.3M306.9 205.6v.1"/>
<path d="M306.9 205.7l.4 .2M307.1 206.2l.5 .3h2.6l.2-.1M307.3 205.2v.1M307.3 206l-.2 .1M307.3 205.3l-.4 .3M307.7 205.2l-.4 .1M308.8 200.2l-2 .3M309 203.1l1.9-.3 1 .3M309 200.2l1.9 .3M309.9 206l-2.8 .2M309.9 206h.9M310 206.4h.4"/>
<path d="M310.4 206.3l-.4 .1M310.4 205.6l-3.1 .4M310.4 206.3h.1M310.4 205.7l-3.1 .3M310.4 205.6v.1M310.4 206.3v.1M310.4 205.6l.5 .3M310.8 206l-.8 .4M310.9 205.9l-1 .1M310.9 206l-.5 .3M310.9 205.3l-.5 .3M310.9 205.3l-4 .3"/>
<path d="M310.9 205.3l-4 .4M310.9 206h-.1M310.9 205.9v.1M310.9 200.5v2.3M311.9 200.2l-1 .3M311.9 200.2l1 .3M312.4 200.2l.5 .3M312.9 202.8l-1 .3M312.9 200.5v2.3M312.9 202.8l-.5 .3"/>
</g>
<!-- layer: Symbol (ISO) -->
<g fill="none" stroke="#000" stroke-width=".3">
<path d="M289.9 9v-6.4h127.5v6.4M289.9 15.4h127.5M318.6 9v109.1M417.4 9h-127.5v6.4M417.4 9v109.1h-127.5v-102.7M289.9 21.8h127.5M289.9 28.5h127.5M289.9 34.9h127.5M289.9 41.3h127.5M289.9 47.7h127.5M289.9 54.1h127.5M289.9 66.9h127.5"/>
<path d="M289.9 73.3h127.5M289.9 79.7h127.5M289.9 86.1h127.5M289.9 92.5h127.5M289.9 98.9h127.5M289.9 105.3h127.5M289.9 111.7h127.5M39.3 171.8l13 13.9M55.1 174.9v9M70.1 174.9v16.5M111.4 173.8l-2.7 10M113.9 173.8l2.3 9.9"/>
<path d="M166.8 178.1l7.6 8.4M185.2 172.8l-6.3 9.7M190.8 172.8l6 9.7M209.9 177.9l-8.5 8.6M265.8 177.9l8.6 8.6M284.6 173.8l-5.7 8.7M290.6 173.7l6.3 8.8M308.9 174.7v8.2M322.2 177.7l-8.8 8.8M322.9 178.3l-9.5 13.8M381.8 177.9v9.5M26.2 185l25.1 4.2"/>
<path d="M40.4 182.6l11.8 5.9M50.2 184.2l.8-.6 1.3 2.1zM50.3 188l-.5-.1 .4-.9 2 1.5M50.8 188.9l-1.6-.6-.2 1 2.4-.1M51.6 188.4l.6 .1M54.6 181.4h1l-.5 2.5zM69.6 188.9h1l-.5 2.5zM108.8 181.2l1 .3-1.1 2.3zM110.3 196.7l2.3 1.1-.6 .8zM110.3 196.7l10.4 8M115.1 181.4l1-.2 .1 2.5zM116.9 196.7l1.9 1.8-.8 .5z"/>
<path d="M116.9 196.7l4.9 6.9M121 185.3l.6 .8-2.2 1.1zM123.9 193.3l2.4 .7-.4 .9zM123.9 193.3l9.9 5M126.9 181.2l-7.5 6M172.3 185l.8-.7 1.3 2.2zM179.8 180.2l.9 .5-1.8 1.8zM195.1 180.7l.8-.6 .9 2.4zM202.8 184.4l.7 .7-2.1 1.4zM272.2 185.1l.8-.7 1.4 2.1zM279.8 180.2l.9 .5-1.8 1.8zM295 180.8l.8-.6 1.1 2.3z"/>
<path d="M308.4 180.4h1l-.5 2.5zM312.9 194.9l2.6-.2-.2 1zM312.9 194.9l21.1 2.7M314.4 189.8l.8 .6-1.8 1.7zM314.8 184.4l.7 .7-2.1 1.4zM317.9 198.3l2.3 1-.5 .8zM317.9 198.3l16.9 11.6M334 199.2l-21.6 3.9M381.3 184.9h1l-.5 2.5zM45.2 208.5h16.6M59.3 208l2.5 .5-2.5 .5zM61.3 219.7l.5 2.5h-1z"/>
<path d="M61.3 219.7v15M81.7 213.2v9.3M96.5 212.5l.5 2.5h-1zM96.5 212.5v10M101.8 212.9l1.5 2.1-.9 .4zM101.8 212.9l4.8 10.1M187.9 213.4l.5 2.5h-1zM187.9 213.4v11.4M287.9 213.4l.5 2.5h-1zM287.9 213.4v11.4M312.4 203.1l2.3-1 .2 1z"/>
<circle cx="35.7" cy="168" r="5.3"/>
<circle cx="55.1" cy="169.7" r="5.3"/>
<circle cx="70.1" cy="169.7" r="5.3"/>
<circle cx="112.7" cy="168.7" r="5.3"/>
<circle cx="131" cy="177.9" r="5.3"/>
<circle cx="163.3" cy="174.2" r="5.3"/>
<circle cx="188.1" cy="168.4" r="5.3"/>
<circle cx="213.6" cy="174.2" r="5.3"/>
<circle cx="262.1" cy="174.2" r="5.3"/>
<circle cx="287.5" cy="169.4" r="5.3"/>
<circle cx="308.9" cy="169.4" r="5.3"/>
<circle cx="325.9" cy="174" r="5.3"/>
<circle cx="381.8" cy="172.6" r="5.3"/>
<circle cx="21" cy="184.2" r="5.3"/>
<circle cx="35.7" cy="180.3" r="5.3"/>
<circle cx="339.1" cy="198.3" r="5.3"/>
<circle cx="40" cy="208.5" r="5.3"/>
<circle cx="124.9" cy="207.8" r="5.3"/>
<circle cx="138.5" cy="200.7" r="5.3"/>
<circle cx="339.1" cy="212.9" r="5.3"/>
<circle cx="61.3" cy="240" r="5.3"/>
<circle cx="81.7" cy="227.7" r="5.3"/>
<circle cx="96.5" cy="227.7" r="5.3"/>
<circle cx="108.9" cy="227.7" r="5.3"/>
<circle cx="187.9" cy="230" r="5.3"/>
<circle cx="287.9" cy="230" r="5.3"/>
</g>
<g fill="#000">
<path d="M49.2 188.3l2.4 .9-2.6 .1z" fill-rule="evenodd"/>
<path d="M50.2 187l2 1.5-2.4-.6z" fill-rule="evenodd"/>
<path d="M50.2 184.2l.8-.6 1.3 2.1z" fill-rule="evenodd"/>
<path d="M54.6 181.4h1l-.5 2.5z" fill-rule="evenodd"/>
<path d="M69.6 188.9h1l-.5 2.5z" fill-rule="evenodd"/>
<path d="M108.8 181.2l1 .3-1.1 2.3z" fill-rule="evenodd"/>
<path d="M110.3 196.7l2.3 1.1-.6 .8z" fill-rule="evenodd"/>
<path d="M115.1 181.4l1-.2 .1 2.5z" fill-rule="evenodd"/>
<path d="M116.9 196.7l1.9 1.8-.8 .5z" fill-rule="evenodd"/>
<path d="M121 185.3l.6 .8-2.2 1.1z" fill-rule="evenodd"/>
<path d="M123.9 193.3l2.4 .7-.4 .9z" fill-rule="evenodd"/>
<path d="M172.3 185l.8-.7 1.3 2.2z" fill-rule="evenodd"/>
<path d="M179.8 180.2l.9 .5-1.8 1.8z" fill-rule="evenodd"/>
<path d="M195.1 180.7l.8-.6 .9 2.4z" fill-rule="evenodd"/>
<path d="M202.8 184.4l.7 .7-2.1 1.4z" fill-rule="evenodd"/>
<path d="M272.2 185.1l.8-.7 1.4 2.1z" fill-rule="evenodd"/>
<path d="M279.8 180.2l.9 .5-1.8 1.8z" fill-rule="evenodd"/>
<path d="M295 180.8l.8-.6 1.1 2.3z" fill-rule="evenodd"/>
<path d="M308.4 180.4h1l-.5 2.5z" fill-rule="evenodd"/>
<path d="M314.4 189.8l.8 .6-1.8 1.7z" fill-rule="evenodd"/>
<path d="M314.8 184.4l.7 .7-2.1 1.4z" fill-rule="evenodd"/>
<path d="M312.9 194.9l2.6-.2-.2 1z" fill-rule="evenodd"/>
<path d="M317.9 198.3l2.3 1-.5 .8z" fill-rule="evenodd"/>
<path d="M381.3 184.9h1l-.5 2.5z" fill-rule="evenodd"/>
<path d="M59.3 208l2.5 .5-2.5 .5z" fill-rule="evenodd"/>
<path d="M96.5 212.5l.5 2.5h-1z" fill-rule="evenodd"/>
<path d="M101.8 212.9l1.5 2.1-.9 .4z" fill-rule="evenodd"/>
<path d="M187.9 213.4l.5 2.5h-1z" fill-rule="evenodd"/>
<path d="M287.9 213.4l.5 2.5h-1z" fill-rule="evenodd"/>
<path d="M312.4 203.1l2.3-1 .2 1z" fill-rule="evenodd"/>
<path d="M61.3 219.7l.5 2.5h-1z" fill-rule="evenodd"/>
<circle cx="81.7" cy="211.9" r="1.25"/>
</g>
<g font-size="4.8">
<text x="341" y="7.5">PARTS LIST</text>
<text x="298.7" y="13.9">ITEM</text>
<text x="352.3" y="13.9">PART NUMBER</text>
<text x="302.9" y="20.3">1</text>
<text x="330.4" y="20.4">Heated Bed Aluminum Carrier Plate</text>
<text x="302.9" y="26.9">2</text>
<text x="340.4" y="26.5">SC8UU Polyamide Bearing</text>
<text x="302.9" y="33.5">3</text>
<text x="349.8" y="33.5">M4x20mm Screw</text>
<text x="302.9" y="39.9">4</text>
<text x="356.1" y="39.9">M4 Washer</text>
<text x="302.9" y="46.2">5</text>
<text x="348" y="45.9">M5 Nylon Lock Nut</text>
<text x="302.9" y="52.7">6</text>
<text x="331.1" y="52.7">Y Movement Tensioner Belt Holder</text>
<text x="320.3" y="59.1">Custom 25x25mm Metal Angle Bracket for Y</text>
<text x="302.9" y="62.3">7</text>
<text x="341" y="65.5">Movement Belt Tensioner</text>
<text x="302.9" y="71.9">8</text>
<text x="335.6" y="71.5">25x25mm Metal Angle Bracket</text>
<text x="302.9" y="78.3">9</text>
<text x="349.8" y="78.3">M3x10mm Screw</text>
<text x="301.6" y="84.7">10</text>
<text x="356.1" y="84.7">M3 Washer</text>
<text x="301.6" y="91.1">11</text>
<text x="348.6" y="90.7">M3 Spring Washer</text>
<text x="301.6" y="97.5">12</text>
<text x="360.3" y="97.5">M3 Nut</text>
<text x="301.6" y="103.9">13</text>
<text x="349.8" y="103.9">M4x40mm Screw</text>
<text x="301.6" y="110.3">14</text>
<text x="354.2" y="109.8">M4 Wing Nut</text>
<text x="301.6" y="116.7">15</text>
<text x="349.7" y="116.3">Spring 20h 2p 6d</text>
<text x="33.1" y="169.8">12</text>
<text x="53.8" y="171.5">9</text>
<text x="68.8" y="171.5">8</text>
<text x="110.1" y="170.5">12</text>
<text x="186.8" y="170.2">3</text>
<text x="286.2" y="171.2">3</text>
<text x="307.6" y="171.2">3</text>
<text x="128.3" y="179.7">10</text>
<text x="162" y="176">4</text>
<text x="212.3" y="176">4</text>
<text x="260.8" y="176">4</text>
<text x="324.6" y="175.8">4</text>
<text x="380.4" y="174.4">1</text>
<text x="18.4" y="186">10</text>
<text x="33.1" y="182">11</text>
<text x="137.2" y="202.5">7</text>
<text x="337.8" y="200">5</text>
<text x="123.5" y="209.6">9</text>
<text x="37.4" y="210.3">13</text>
<text x="337.8" y="214.7">6</text>
<text x="79.1" y="229.5">15</text>
<text x="95.2" y="229.5">5</text>
<text x="107.6" y="229.5">4</text>
<text x="186.6" y="231.8">2</text>
<text x="286.6" y="231.8">2</text>
<text x="58.7" y="241.7">14</text>
</g>
</svg>
